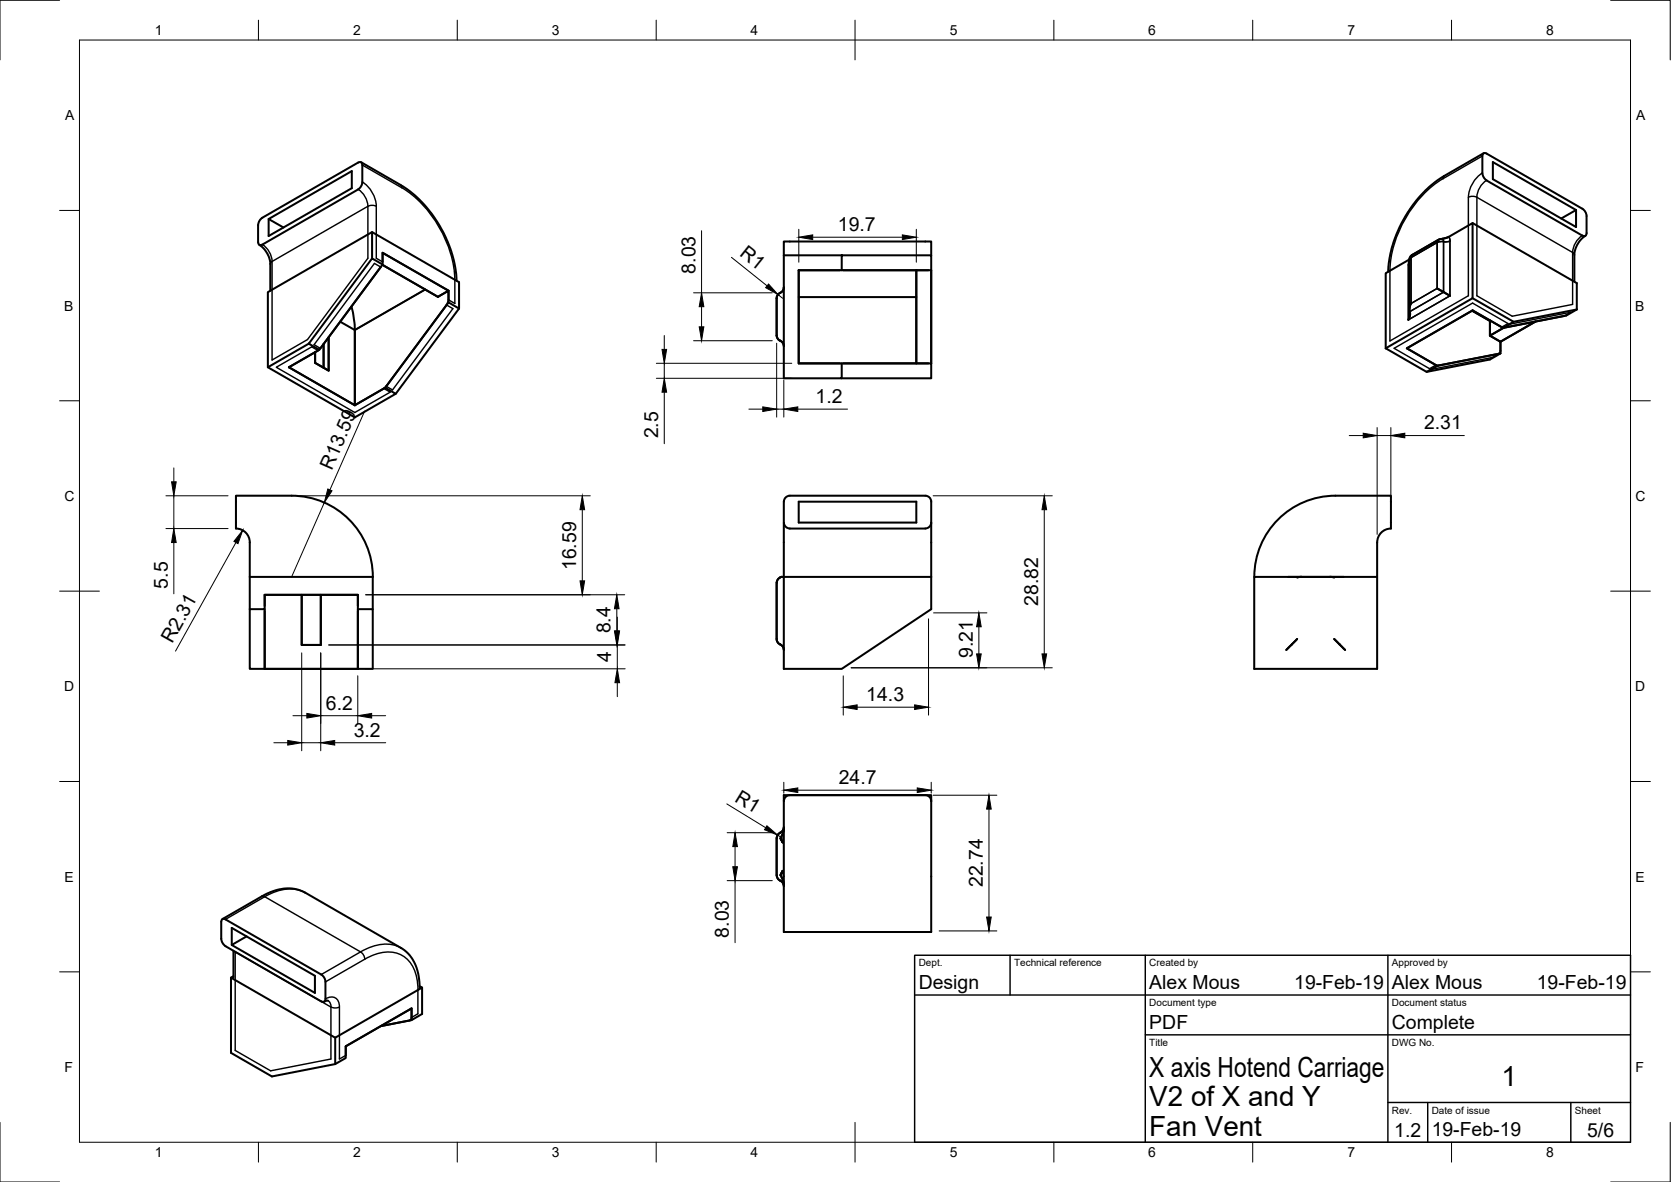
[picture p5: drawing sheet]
<svg xmlns="http://www.w3.org/2000/svg" width="420mm" height="297mm" viewBox="0 0 420 297" stroke-linecap="round" stroke-linejoin="round" font-family="sans-serif">
<!-- layer: Visible -->
<g fill="none" stroke="#000" stroke-width=".51">
<path d="M372.7 39.2v4.3M372.7 39.2l.1-.4a.61 .61 0 0 1 1-.2l24.1 13.9M373 38.5l-9.8 5.7a31 31 0 0 0-14.1 24.1M64.9 56.6v4.3M67.5 55v4.3l21-12v-4.3l-21 12 3.8 2.2M90 40.9l-24 13.8-.9 1-.2 .8M90 47.6l-24 13.9a.64 .64 0 0 1-.8 0 .64 .64 0 0 1-.3-.7M90.1 40.9a.64 .64 0 0 1 .7-.1 .64 .64 0 0 1 .3 .7v4.7l-.4 .8-.6 .6M90.8 40.8l9.9 5.7a31 31 0 0 1 14.1 24.1M93.6 58.3v6.6M370.3 56.1l26.2 15v6.7M372.7 43.5l.2 .8 .9 1 24.1 13.9"/>
<path d="M375.4 40.7l20.9 12.1v4.3l-20.9-12.1zM396.3 52.8l-3.7 2.1M397.9 52.5l.6 .6 .4 .8v5a.61 .61 0 0 1-1 .3M398.6 59.3l-.9 .7-.8 1a5.7 5.7 0 0 0-1 3.1v6.7M65.2 61.5l1.6 1.6 1.1 2.3 .1 7.7M88.4 77a22.7 22.7 0 0 1 .8 5.9M93.6 64.9l2.6 1.6-15.9 21.4-2.7-1.5zM95.7 67.1l-15.1 20.5M96.2 66.6l13.9 8M96.2 65.8v-2.3l16.6 9.6-16.6-9.6v3M106.9 72.8l-17.7 10.1-3.7-2.1M110.1 74.6l2.7-1.5v2.9"/>
<path d="M110.1 74.6l2.7-1.5v2.2M112.8 75.3l-.5 1.3-15.2 20.5-.6 .5M115.4 77.5l-2.6-1.5-15.9 21.4M115.4 77.5v-6.6l-21.8-12.6-26.2 15.1v18.9l21.8 12.6 10.3-5.9-2.6-1.6-7.7 4.4M115.4 77.5l-15.9 21.5M197.1 72.2a1.93 1.93 0 0 1-1.4 1.7l-.4 1.1v9.3a1.99 1.99 0 0 0 1.4 1.7l.4 1M197.1 64.2v-3.5h37v3.5M197.1 64.2v30.9h14.5v-3.8h-10.8v-23.4M197.1 64.2h14.5M200.8 67.9v23.4h10.4M200.8 67.9h10.8M200.8 74.7h29.6"/>
<path d="M211.6 64.2h22.5v3.7h-22.5zM212 67.9h21.5M230.4 67.9v23.4M234.1 67.9v23.4M354.4 65.2l-6 3.5v18.8M354.4 65.3v12.5M354.8 76.3a2.92 2.92 0 0 0-.2 2.6l-.5 1.5M361.4 72.5l3.2 1.8M362.4 60.1h.1M362.5 60.1l-.8 .2-6.6 3.8a1.46 1.46 0 0 0-.7 1.2M362.5 60.1l1.8-.6 6-3.4v18.8l-21.9 12.6M370.1 78.1l4.5 2.6 .2-.1"/>
<path d="M370.3 78l-16.6 9.5 7.7 4.4-2.7 1.6-10.3-6M370.3 78l-16.6 9.5 7.4 4.2 .5 .2M370.3 74.9l10.3 6M370.3 78l7.6 4.4M370.3 78l7.3 4.2M396.5 77.8l-15.9 3.1-2.7 1.5M396.5 77.8l-2.7 1.5-15.9 3.1M72.6 92.3l16.6 9.5M77.6 86.4l-10.2 5.9M80.3 87.9l-7.7 4.4M81.4 86.5v5.9M82.6 84.8v8.3l-3.4-1.9v-2.7v2.7l3.4 1.9z"/>
<path d="M89.2 82.9v18.9l-16.6-9.5M89.2 82.9v18.9M96.5 97.6l-7.3 4.2M211.6 91.3h22.5v3.8h-22.5M212 91.3h21.5M374.6 80.7v3.7l2.7 1.5M374.6 80.7v3.7l2.7 1.5v2.3M374.6 80.5v.2M376.8 88.9l-15.2 3M377.3 85.9v2.9M377.3 88.8l-15.9 3.1M377.3 88.8l-2.7 1.5-15.9 3.2"/>
<path d="M377.3 88.2l-.1 .5-.4 .2M378.1 82.4l-3.5 2M386.1 80.8l-8.8 5.1M73.3 124.6h-14v8.2a3.6 3.6 0 0 1 3.5 3.5v16.8M73.3 124.6a20.4 20.4 0 0 1 20.4 20.4M197.1 126.1v42h14.5l22.5-15v-21.8M197.1 131.3a1.52 1.52 0 0 0 1.5 1.5h34.1a1.49 1.49 0 0 0 1.4-1.5M200.8 126.1h29.6v5.2h-29.6zM234.1 126.1v5.2M234.1 126.1a1.49 1.49 0 0 0-1.4-1.5h-34.1a1.49 1.49 0 0 0-1.5 1.5M335.8 124.6h13.9v8.2a3.6 3.6 0 0 0-3.4 3.5M335.8 124.6a20.4 20.4 0 0 0-20.4 20.4"/>
<path d="M346.3 136.3v8.7M62.8 153.1h3.7v-3.6h23.5v3.6M62.8 153.1v15h3.7v-15M62.8 145h30.9M66.5 152.3v-2.8h23.5v2.8M66.5 153.5v14.3M75.9 149.5v12.6h4.8v-12.6v12.6h-4.8zM90 153.5v14.3M93.7 145v8.1M196.4 145h37.7M196.4 145l-.7 .5-.4 1v14.1a1.98 1.98 0 0 0 1.4 1.7l.4 1M323.9 145h3.4l-1.1 .1 8.2-.1"/>
<path d="M334.4 145l1.1 .1-1.1-.1h3.4M334.4 145h-19v23.1h30.9v-23.1h-8.5M334.4 145h3.4M66.5 168.1h23.5v-15h3.7v15zM326.2 160.6l-2.8 2.7M335.5 160.6l2.7 2.7M197.1 199.8h37v34.4h-37zM196.8 218.8l-.6 1.1 .6-1.1a1.69 1.69 0 0 0-.2 1.7l.5 1.8-.5-1.8a1.69 1.69 0 0 1 .2-1.7zM197.1 208.3l-.5 1.7a1.67 1.67 0 0 0 .2 1.7l-.6-1.1 .6 1.1a1.67 1.67 0 0 1-.2-1.7zM197.1 207.9l-.2 .6-1.2 1.2-.4 .9v9.7l.4 .6 1 .8 .4 1M197.1 201.3a1.49 1.49 0 0 1 1.5-1.5h34.1a1.49 1.49 0 0 1 1.4 1.5M55.6 236l.1-4.7a.61 .61 0 0 1 1-.3l24.4 14.2 .5 .7 .2 .8v4.3"/>
<path d="M55.6 235.9l.2 .9 .9 1M55.9 231l9.9-5.7a10.9 10.9 0 0 1 11-1l24 13.9a10.9 10.9 0 0 1 4.7 10M56.7 237.8l24.1 13.8a.64 .64 0 0 0 .7 .1 .64 .64 0 0 0 .3-.7M58.7 238.9v6.8M62 235.3l-3.7 2.2 20.9 12v-4.3l-20.9-12v4.3M58.1 245.7v18.9l10.3 5.9 15.9-3.1 2.6-1.5v-3l16.6-9.5v3M58.7 245.3l-.6 .4 26.2 15.1 21.8-12.6-.6-.4M82.5 251.5l-1 .2M103 256.4l.5-.4v-2.6l-16.6 9.5v2.3M106.1 248.2v6.6l-2.6 1.6-7.7 1.5 7.2-1.5M84.3 260.8v6.6"/>
</g>
<!-- layer: Visible Narrow -->
<g fill="none" stroke="#000" stroke-width=".36">
<path d="M372.7 39.2l-9.9 5.7M90.1 47.6a5.4 5.4 0 0 1 2.4 4.2M91.1 41.5l9.9 5.7M91.1 45.7a7.7 7.7 0 0 1 3.5 6.1M92.5 51.8l.8-.2 1.3 .2v13.1l1.6 .9M100.7 46.5l.3 .7M101 47.1a29.5 29.5 0 0 1 13.3 23.2l.1 6-1.6-1M362.9 44.9a29.5 29.5 0 0 0-13.4 23.1v17.7l19.7-11.4v-24.7l.9-.3 1.2 .3M363.2 44.2l-.3 .7M364.3 59.5l.3 1.1M371.3 49.6l24.1 13.8v13.1l-15.2 3-8.9-5.2zM372.7 43.5a7.7 7.7 0 0 0-3.5 6.1"/>
<path d="M373.8 45.3a5.4 5.4 0 0 0-2.5 4.3M397.9 59.2a5.4 5.4 0 0 0-2.5 4.2M66 61.5a5.4 5.4 0 0 1 2.4 4.2M68.4 65.7l24.1-13.9v13.1l-15.2 20.4-8.9 5.2zM68.4 65.7l-.4 .6M95.7 67.1l-1.6-.9-15.1 20.4 1.6 1M106.9 72.8l-17.7 10.1M112.3 76.7l1.6 .9-15.2 20.4-1.6-.9M354.1 66.6v13.8l10.5-6.1v-13.7v13.7l-10.5 6.1zM354.4 65.4l-.3 1.2 .3-.2M354.8 64.7l-.4 .6M355.1 64l-.3 .7"/>
<path d="M361.4 60.9v11.6l-6.6 3.8v-11.6M361.4 60.9l-6.6 3.8M361.7 60.3l-.3 .6 .7-.2 .9 .1M362.5 60.1a.59 .59 0 0 1 .5 .7M363 60.8v12.6l-8.5 4.9M364.6 60.5l-.8 .3-.8-.1M370.1 78.1l4.5 2.6M393.4 79.4l1.5-.9-15.1 2.9-1.6 .9M395.4 63.4l.5 .6M80 88.1l-1.6-.9-8.9 5.1 19.7 11.4 8.9-5.2-1.6-.9M376.8 88.9l-1.6 .9-15.2 3 1.6-.9M377.6 82.2l1.6-.9-8.9-5.1-19.8 11.3 9 5.2 1.5-1"/>
<path d="M59 239.1l.2 .1M59.1 239.2l24.1 13.9M59.1 239.2v24.8l9 5.1 15.1-3v-13M59.1 239.2h.1M65.8 225.3h.8M66.6 225.3l24.1 13.9M66.6 225.3l-9.9 5.7M76.8 224.3a9.6 9.6 0 0 0-9.2 .5l-1 .5M90.7 239.2l-9.9 5.7M90.7 239.2l.8 1 .2 .8M100.8 238.2a9.6 9.6 0 0 0-9.1 .5l-1 .5M81.8 251a2.14 2.14 0 0 1 2.5-.2 2.14 2.14 0 0 1 1 2.3"/>
<path d="M82.5 251.5l.6 .8 .1 .8M83.2 253.1l1.3 .2 .9-.2M85.3 253.1v13l1.6-.9M91.7 241.1l-9.9 5.6M91.7 241a10 10 0 0 1 9-1.1 8.3 8.3 0 0 1 4.3 7.3l.1 1.6M105.1 248.8v6l-1.6 .9M105.5 248.2l-.4 .6"/>
</g>
<!-- layer: Border -->
<g fill="none" stroke="#000" stroke-width=".25">
<path d="M15 .1h-15v15M20 10.1h390v276.9h-390zM65 5.1v5M115 5.1v5M165 5.1v5M215 5.1v10M265 5.1v5M315 5.1v5M365 5.1v5M405 .1h15v15M15 52.9h5M410 52.9h5"/>
<path d="M15 100.7h5M410 100.7h5M15 148.6h10M405 148.6h10M15 196.4h5M410 196.4h5M15 244.2h5M410 244.2h5M0 282.1v14.9h15M65 287v5M115 287v5M165 287v5"/>
<path d="M215 282.1v9.9M265 287v5M315 287v5M365 287v5M420 282.1v14.9h-15"/>
</g>
<!-- layer: TitleBlock -->
<path d="M230 240.1h180v46.9h-180zM230 250h180M254 240.1v9.9M288 240.1v46.9M349 240.1v46.9M288 260.1h122M349 277.1h61M359 277.1v9.9M395 277.1v9.9" fill="none" stroke="#000" stroke-width=".36"/>
<!-- layer: Dimensions -->
<g fill="none" stroke="#000" stroke-width=".25">
<path d="M176.4 58v15.6M200.9 57.6v8.3M204.3 59.6h22.6M230.4 57.6v8.3M174.4 73.6h19.8M176.4 77.1v5M183.9 64.7l9 7.1M195.6 74l1.2 1M165 91.3h34.1M165 95.1h34.1M167 84.3v3.5M167 91.3v3.8"/>
<path d="M167 98.6v12.9M174.4 85.6h19.8M195.3 86.3v18.5M197.1 95.6v9.2M43.7 117.6v3.5M91.7 103.3l-8.7 19.8M188.3 102.8h3.5M195.3 102.8h1.8M200.6 102.8h12.5M339.3 109.5h3.5M346.3 107.4v26.9M346.3 109.5h3.4"/>
<path d="M349.7 107.4v17.9M353.2 109.5h15M41.7 124.6h15.6M41.7 132.8h15.6M43.7 124.6v8.2M43.7 136.3v12.9M59.3 136.3l-15.2 27.3M75.3 124.6h73.1M81.5 126.3l-8.2 18.7M146.4 128.1v17.9M234.6 124.6h30M262.6 128.1v36.2"/>
<path d="M91.9 149.5h65.2M155.1 153v5.6M155.2 155.1v3.5M233.5 155.5v24.2M234.7 154h13.4M246.1 157.5v6.8M73.7 179.9h3.5M75.9 164.1v24.6M80.6 164.1v24.6M80.6 179.9h9.4M82.7 162.1h74.5M90 169.8v12.1"/>
<path d="M91.9 168.1h65.3M93.5 179.9h3.5M155.2 162.1v6M155.2 171.6v3.5M212 169.8v9.9M214 167.8h50.6M215.5 177.7h14.5M68.9 186.7h3.4M75.9 186.7h4.7M84.2 186.7h12.8M197.1 196.6v2.7M200.6 198.6h30"/>
<path d="M234.1 196.6v2.7M234.6 199.8h16.1M182.8 202l9.7 6M182.8 209.3h11.4M184.8 212.8v5M195.5 209.9l1.3 .7M248.7 203.3v27.1M182.8 221.3h11.4M184.8 221.3v15.6M236.1 233.9h14.6"/>
</g>
<g fill="#000" stroke="#000" stroke-width=".25">
<path d="M200.9 59.6l3.4-.6v1.2zM226.9 59l3.5 .6-3.5 .6zM176.4 73.6l.6 3.5h-1.2zM193.3 71.4l2.3 2.6-3.1-1.7zM166.5 87.8h1.1l-.6 3.5zM167 95.1l.6 3.5h-1.1zM175.8 82.1h1.2l-.6 3.5zM191.8 102.2l3.5 .6-3.5 .6zM197.1 102.8l3.5-.6v1.2zM342.8 108.9l3.5 .6-3.5 .5zM349.7 109.5l3.5-.6v1.1zM43.1 121.1h1.2l-.6 3.5z"/>
<path d="M43.7 132.8l.6 3.5h-1.2zM61 133.3l-1.2 3.3-1-.6zM82.4 122.9l1.1 .4-2 3zM146.4 124.6l.6 3.5h-1.2zM262.6 124.6l.6 3.5h-1.2zM145.8 146h1.2l-.6 3.5zM155.1 149.5l.6 3.5h-1.2zM154.5 158.6h1.2l-.6 3.5zM154.6 158.6h1.2l-.6 3.5zM246.1 154l.6 3.5h-1.1zM77.2 179.3l3.4 .6-3.4 .6zM90 179.9l3.5-.6v1.2z"/>
<path d="M155.2 168.1l.6 3.5h-1.2zM212 177.7l3.5-.6v1.2zM230 177.1l3.5 .6-3.5 .6zM245.6 164.3h1.1l-.6 3.5zM262 164.3h1.2l-.6 3.5zM72.3 186.1l3.6 .6-3.6 .5zM80.6 186.7l3.6-.6v1.1zM197.1 198.6l3.5-.6v1.2zM230.6 198l3.5 .6-3.5 .6zM184.8 209.3l.6 3.5h-1.1zM184.3 217.8h1.1l-.6 3.5zM192.8 207.5l2.7 2.4-3.3-1.4z"/>
<path d="M248.7 199.8l.5 3.5h-1.1zM248.1 230.4h1.1l-.5 3.5z"/>
</g>
<g font-size="7">
<text x="289" y="270.6">X axis Hotend Carriage</text>
<text x="377.5" y="273">1</text>
<text x="289" y="278.1">V2 of X and Y</text>
<text x="289" y="285.5">Fan Vent</text>
</g>
<g font-size="4.9">
<text x="210.7" y="58">19.7</text>
<text x="185.7" y="64.2" transform="rotate(39 185.7 64.2)">R1</text>
<text x="174.8" y="68.8" transform="rotate(-90 174.8 68.8)">8.03</text>
<text x="205.1" y="101.3">1.2</text>
<text x="358.1" y="107.9">2.31</text>
<text x="165.5" y="110.2" transform="rotate(-90 165.5 110.2)">2.5</text>
<text x="83.4" y="118.3" transform="rotate(-66 83.4 118.3)">R13.59</text>
<text x="144.9" y="143.3" transform="rotate(-90 144.9 143.3)">16.59</text>
<text x="42.2" y="147.9" transform="rotate(-90 42.2 147.9)">5.5</text>
<text x="261" y="152.3" transform="rotate(-90 261 152.3)">28.82</text>
<text x="43.3" y="161.9" transform="rotate(-61 43.3 161.9)">R2.31</text>
<text x="153.5" y="159.2" transform="rotate(-90 153.5 159.2)">8.4</text>
<text x="153.7" y="166.4" transform="rotate(-90 153.7 166.4)">4</text>
<text x="244.6" y="165.3" transform="rotate(-90 244.6 165.3)">9.21</text>
<text x="81.9" y="178.3">6.2</text>
<text x="217.8" y="176.2">14.3</text>
<text x="88.9" y="185.1">3.2</text>
<text x="210.9" y="197.1">24.7</text>
<text x="184.5" y="201.3" transform="rotate(32 184.5 201.3)">R1</text>
<text x="247.2" y="223" transform="rotate(-90 247.2 223)">22.74</text>
<text x="183.3" y="235.6" transform="rotate(-90 183.3 235.6)">8.03</text>
<text x="231" y="248.5">Design</text>
<text x="289" y="248.5">Alex Mous</text>
<text x="325.4" y="248.5">19-Feb-19</text>
<text x="350" y="248.5">Alex Mous</text>
<text x="386.4" y="248.5">19-Feb-19</text>
<text x="289" y="258.6">PDF</text>
<text x="350" y="258.6">Complete</text>
<text x="350.6" y="285.7">1.2</text>
<text x="360" y="285.5">19-Feb-19</text>
<text x="399.1" y="285.7">5/6</text>
</g>
<g font-size="3.5">
<text x="39" y="8.8">1</text>
<text x="88.8" y="8.8">2</text>
<text x="138.8" y="8.8">3</text>
<text x="188.7" y="8.8">4</text>
<text x="238.8" y="8.8">5</text>
<text x="288.7" y="8.8">6</text>
<text x="338.8" y="8.8">7</text>
<text x="388.8" y="8.8">8</text>
<text x="16.4" y="30.2">A</text>
<text x="411.4" y="30.2">A</text>
<text x="16.2" y="78">B</text>
<text x="411.2" y="78">B</text>
<text x="16.2" y="125.9">C</text>
<text x="411.2" y="125.9">C</text>
<text x="16.2" y="173.7">D</text>
<text x="411.2" y="173.7">D</text>
<text x="16.2" y="221.6">E</text>
<text x="411.2" y="221.6">E</text>
<text x="16.2" y="269.4">F</text>
<text x="411.2" y="269.4">F</text>
<text x="39" y="290.8">1</text>
<text x="88.8" y="290.8">2</text>
<text x="138.8" y="290.8">3</text>
<text x="188.7" y="290.8">4</text>
<text x="238.8" y="290.8">5</text>
<text x="288.7" y="290.8">6</text>
<text x="338.8" y="290.8">7</text>
<text x="388.8" y="290.8">8</text>
</g>
<g font-size="2.5">
<text x="231" y="242.9">Dept.</text>
<text x="255" y="242.9">Technical reference</text>
<text x="289" y="242.9">Created by</text>
<text x="350" y="242.9">Approved by</text>
<text x="289" y="252.8">Document type</text>
<text x="350" y="252.8">Document status</text>
<text x="289" y="262.9">Title</text>
<text x="350" y="262.9">DWG No.</text>
<text x="350" y="279.9">Rev.</text>
<text x="360" y="279.9">Date of issue</text>
<text x="396" y="279.9">Sheet</text>
</g>
</svg>
